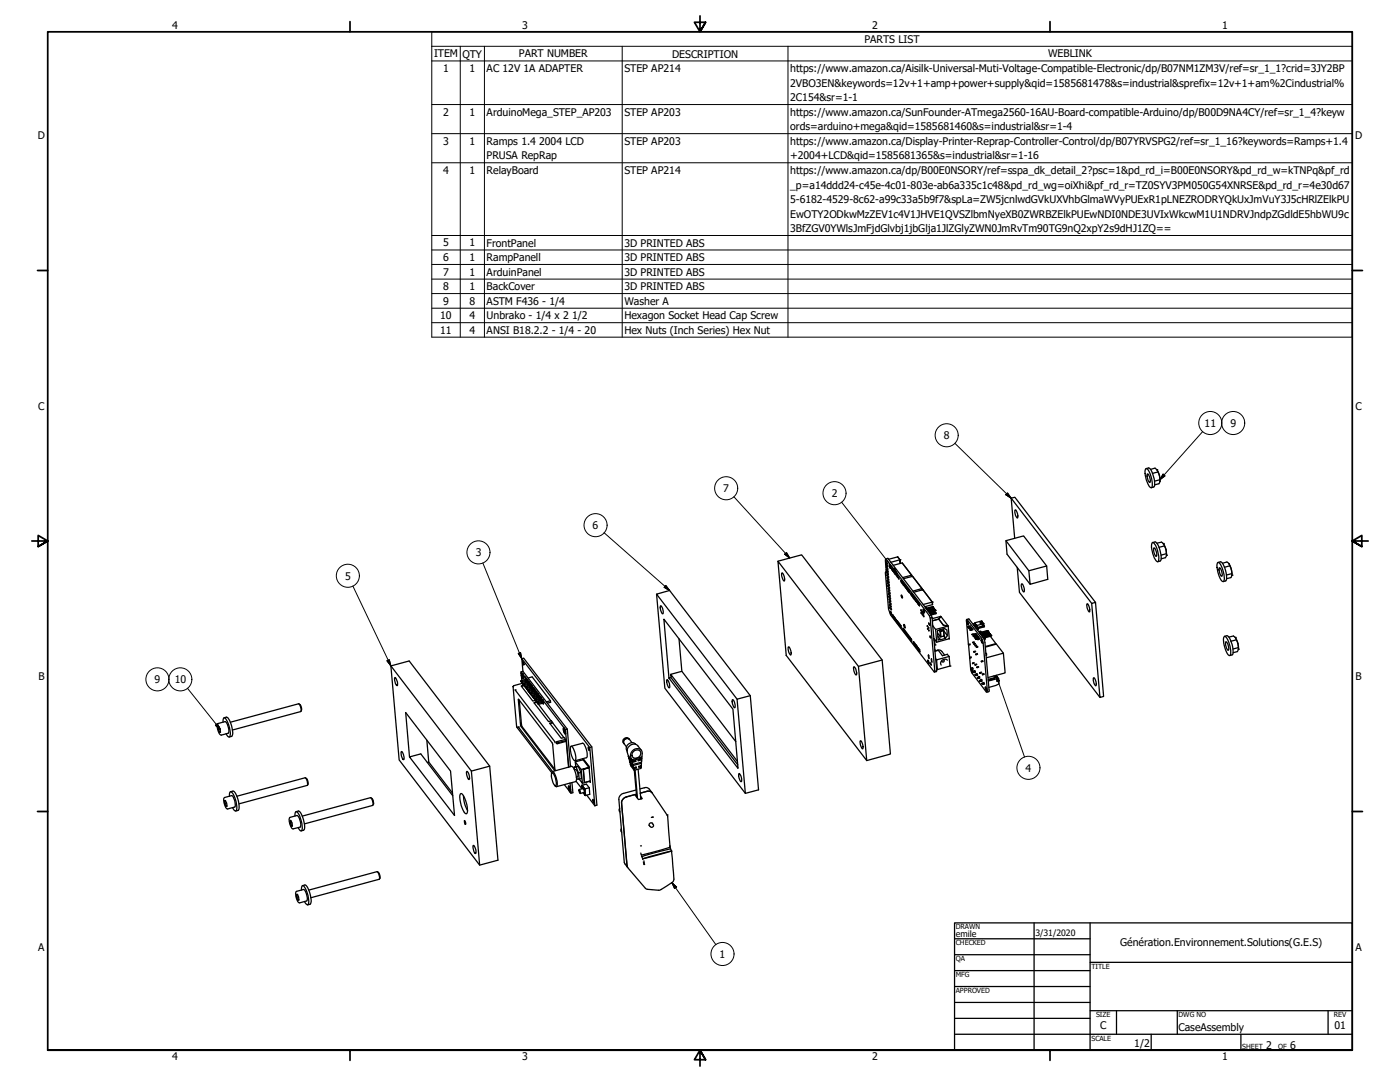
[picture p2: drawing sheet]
<svg xmlns="http://www.w3.org/2000/svg" width="559mm" height="432mm" viewBox="0 0 559 432" stroke-linecap="round" stroke-linejoin="round" font-family="sans-serif">
<!-- layer: Visible (ANSI) -->
<g fill="none" stroke="#000" stroke-width=".51">
<path d="M403.6 198.8l32.1 42M457.4 187a4.7 4.7 0 0 1 2.3 4.1l.2 2.9-.3 .6a4.7 4.7 0 0 1-2.3-4l-.3-2.3zM457.5 187l.9-.2a5.6 5.6 0 0 1 2.3 4.3l.1 2.8-.1 .3-1.2 .4M458 189.1a3.2 3.2 0 0 1 .9 3.4 4.1 4.1 0 0 1-.9-3.4zM459.2 187.3l1.8-.5a6.6 6.6 0 0 1 2 5.4M461.7 187.5a7.1 7.1 0 0 1 1.3 4.7M462.2 188.3l-2.1 .7M463 192.2l-.4 .8-1.7 .5M463 191.5l-2.2 .5M401.5 215.8l9.2 12 7.1-1.9 .4 5.3-7 2-.5-5.4M405 214.8l-1.4-16 1.5-.4 32.2 42M405.2 203.5a3 3 0 0 1 .9 3.3 3.3 3.3 0 0 1-.9-3.3z"/>
<path d="M459.9 216.5a4.3 4.3 0 0 1 2.3 4.1l.3 1.6-.3 2a4.7 4.7 0 0 1-2.3-4.1l-.3-1.7zM460.1 216.5l.9-.2a8.2 8.2 0 0 1 2.2 7.5l-1.1 .4M460.5 218.8l.1-.2a3.2 3.2 0 0 1 .9 3.5 4 4 0 0 1-1-3.3zM461.8 216.8l1.8-.5a5.5 5.5 0 0 1 1.5 6.3l-1.6 .4M464.3 216.9a7.1 7.1 0 0 1 1.3 4.7M464.8 217.9l-2.2 .5M262.1 237.1l3.3 37.5 32.1 42M310.5 224l9.5-2.6 32.1 42 3.3 37.5-9.5 2.6M310.5 224l32.1 41.9 3.3 37.6-32.1-41.9zM312.1 228.7a3.2 3.2 0 0 1 1 3.2 3.5 3.5 0 0 1-1-3.2zM353.6 224l.2 .5-.4-.2zM353.6 223.1l17.3 22.5 .4 1 1.8 21.3-.2 .3-17.4-22.8-.9-2.3-1.2-14.6a3.9 3.9 0 0 0 .1-3.1l-.1-2z"/>
<path d="M353.6 223.1l.8-.3 17.3 22.6 .3 1 .3 3.3M353.7 225l.2 .6-.4-.2zM353.8 226.1l.1 .5-.3-.2zM353.8 227.2l.3 .5-.4-.2zM353.9 228.3l.2 .5-.3-.2zM354 224.6l.2 .5-.3-.2zM354 225.9h.1M354 225.9l.2-.3 .1 .5-.3-.1M354 229.4l.2 .5-.3-.2zM354.1 231.8h.1M354.1 228.1h.1M354.1 228.1l.3-.3 .1 .5-.3-.2"/>
<path d="M354.1 230.4l.2 .5-.3-.1zM354.2 226.7l.1 .6zM354.2 231.5l.2 .5-.3-.2zM354.3 232.5l.2 .6zM354.4 228.9l.2 .5-.3-.2zM354.4 233.6l.2 .6-.3-.3zM354.5 229.9l.2 .5-.4-.1zM354.5 234.7l.2 .5-.3-.2zM354.6 231l.2 .5-.3-.2zM354.6 235.8l.2 .5-.3-.2zM354.7 232.1l.2 .5-.4-.2zM354.7 236.9l.2 .5-.3-.2z"/>
<path d="M354.8 233.2l.2 .5-.4-.2zM354.8 237.9l.2 .5-.4-.1zM354.9 234.3l.2 .5-.4-.2zM354.9 236.7h.1M354.9 239l.2 .5-.3-.2zM355 235.3l.1 .5-.3-.2zM355.1 236.3l.1 .6-.3-.2zM355.2 237.4l.1 .6zM355.3 238.5l.1 .6-.3-.3zM355.3 239.6l.2 .5-.3-.2zM355.4 226.3l-.5-1 .1 .8 .4 .6M355.5 226.3l.1 .6-.1-.8-.1 .2"/>
<path d="M356 226.8v.7l-.1-.8v.2M356.4 227.4l.1 .7-.1-.8-.1 .2M356.5 225.6l3.6-.9 3.8 4.9M356.9 228l.1 .7-.2-.8-.1 .2M357.4 228.6v.7l-.1-.8v.2M357.8 229.2l.1 .7-.1-.8-.1 .2M358.3 229.8v.7l-.1-.8-.1 .2M358.3 222.2l.9 1.2-3.7 1M358.3 222.2l-3.7 1M358.3 222.2l.9 1.2M358.8 230.4v.7l-.2-.8v.2M359.3 224.9l-.1-1.5 .1 1.5"/>
<path d="M359.8 237.4l.4 .7-.1 .6zM359.8 231.6l-.3 .2 .4 .7-.2-1-.2 .3M360.1 224.7l3.8 4.9 .1 .5M360.2 232.3l-.2 .1 .3 .6-.2-.9-.1 .3M360.7 232.9l-.2 .5 .2 .3-.1-1-.1 .3M361.2 233.5l-.3 .1 .4 .7-.3-1-.1 .3M361.6 234.1l-.2 .1 .3 .6-.2-.9-.1 .3M362.1 234.7l-.3 .1 .3 .7-.2-1-.1 .3M362.5 235.3l-.2 .5 .3 .2-.2-.9-.1 .3M363 235.8l-.2 .6 .3 .3-.3-1.1v.4M363.7 236.9l-.2 .1 .3 .6-.2-1-.1 .4M363.9 230.1v-.5l-3.7 .9"/>
<path d="M364.2 237.4l-.3 .2 .4 .7-.3-1.1-.1 .4M364.2 230l3.8 4.9-3.6 1M364.2 230l3.8 4.9v.6v-.6M364.2 230l-3.6 .9M364.7 238.1l-.3 .5 .3 .2-.2-1-.1 .4M365.1 238.6l-.2 .5 .3 .3-.3-1v.4M365.6 239.3l-.3 .1 .3 .6-.2-1-.1 .4M366.1 239.8l-.3 .2 .3 .6-.2-1-.1 .4M368 234.9h.1M368.4 235.3l3.7 5-3.6 .9M368.4 235.3l3.7 5 .1 1M368.4 235.3l-3.7 1"/>
<path d="M406 226.4l.9 10 32.1 41.9M407.7 233a2.85 2.85 0 0 1 1.1 3.1l-.1 .1a3.3 3.3 0 0 1-1-3.2zM417.8 225.9l-9.2-12-7.1 1.9 .5 5.4 9.2 12M465.5 221l-2.1 .6M486.1 224.5a4.7 4.7 0 0 1 2.3 4l.3 2.4-.4 1.2a4.7 4.7 0 0 1-2.3-4.1l-.3-2.3zM486.2 224.5l.9-.3a6.1 6.1 0 0 1 2.4 5.2l-.1 2.3-1.1 .4M486.6 226.7l.1-.1a3.4 3.4 0 0 1 .9 3.4 4.3 4.3 0 0 1-1-3.3zM487.9 224.8l1.8-.5a5.7 5.7 0 0 1 1.6 6.2l-1.7 .4M488.8 226.4h.1M490.5 224.9a7.7 7.7 0 0 1 1.2 4.7M490.9 225.8l-2.1 .6M491.7 228.9l-2.2 .6"/>
<path d="M263.6 241.9l.1-.2a3.1 3.1 0 0 1 .8 3.3 3.9 3.9 0 0 1-.9-3.1zM271 255l1.2 12.9M314.6 258.2a2.89 2.89 0 0 1 1.1 3.1 2.44 2.44 0 0 1-1.1-2.9zM355 240.1l.2 .5-.4-.2zM355 242.5h.1M355 242.5l.2-.3 .1 .5-.3-.1M355.1 241.2l.1 .5-.2-.2zM355.3 244a.97 .97 0 0 1 .4 1.4zM355.5 240.7l.2 .5-.4-.2zM355.5 241.7l.2 .6-.3-.2zM355.6 242.8l.3 .5-.4-.2zM356.5 245.6l-.3 .5 .4 .3-.3-1.1-.1 .4"/>
<path d="M356.6 246.3l.1-.4 .3 1.1M356.9 246.2l-.3 .1 .4 .7M357.4 246.8l-.3 .2 .3 .6-.2-1.1-.1 .5M357.8 247.4l-.2 .5 .3 .3-.3-1.1v.4M358 248.2l.1-.5 .3 1.1M358.3 248l-.3 .5 .4 .3M358.8 248.5l-.3 .2 .3 .7-.2-1.1-.1 .4M359.2 249.2l-.3 .1 .4 .7-.3-1.1-.1 .4M359.7 249.7l-.3 .6 .3 .3-.2-1.1-.1 .4M360.6 250.9l-.2 .6 .3 .3-.3-1.1v.4M360.8 249.2l.4 .5v1zM361.1 251.5l-.3 .2 .4 .7-.3-1.1-.1 .4"/>
<path d="M361.6 252.1l-.3 .2 .3 .7-.2-1.2-.1 .5M362 252.7l-.3 .2 .4 .7-.3-1.1-.1 .4M362.5 253.3l-.3 .6 .3 .3-.2-1.2-.1 .5M362.9 253.9l-.3 .6 .4 .3-.3-1.1-.1 .4M363.4 254.5l-.3 .2 .4 .7-.3-1.1-.1 .4M363.9 255.1l-.4 .2 .4 .7-.2-1.1-.2 .4M364.8 256.3l-.3 .2 .4 .7-.3-1.2-.1 .5M365.3 256.9l-.3 .6 .4 .2-.3-1.1-.1 .4M365.8 257.5l-.4 .6 .4 .3-.2-1.2-.2 .5M366.2 258.1l-.3 .2 .4 .7-.3-1.2-.1 .5M366.5 240.5l-.2 .5 .3 .2-.3-1v.4M366.6 258.7l-.3 .1 .4 .8-.2-1.2-.2 .4"/>
<path d="M367 241l-.3 .6 .3 .2-.2-1-.1 .4M367.1 259.3l-.3 .5 .4 .4-.3-1.2-.1 .5M367.6 243.3l.1 .5-.2-.2zM367.7 244.4l.2 .5-.4-.2zM368 243.9l.2 .5-.3-.2zM368.2 245l.2 .5-.4-.2zM368.5 244.5l.2 .5-.3-.1zM368.6 243l.4 1.5-.5-.8zM368.6 245.6l.1 .5zM369.4 242.4h.1M369.4 242.4l.2 .3M369.5 242.5v.1"/>
<path d="M369.9 243l.2 .4M370.1 249.7l.2 .4-.3-.2zM370.3 250.8l.1 .3-.3-.1zM370.6 250.3l.1 .4zM370.7 251.4l.1 .4zM371.1 249.2l-.2 .1 .3 .3-.5-1 .2 .7M371.5 254.3l-.2 .1 .2 .2-.3-.8 .1 .6M372 246.4l-.7 .2M372.1 240.3l.1 1M372.2 241.3l-3.1 .8M372.3 242.1l.1 .3M372.3 249.7l1.1 13.2"/>
<path d="M372.4 242.2v.2l-2.3 .8M372.4 242.2l-2.8 .6M372.4 242.2l-2.6 .8M372.4 242.2h.1M372.6 243.3v.3l-.1-.3-2 .5M372.8 242.7l.1 .4M372.8 255.1l.3 .4-.1 1.9M372.9 242.9v.2l-2.4 .7M372.9 242.9l-.1-.2-2.7 .8M372.9 242.9l-2.6 .7M372.9 242.9h.1M373.1 244.3l-.1-.4-2 .6"/>
<path d="M373.1 255.5h-.3M373.1 244.3l-1.9 .5M373.1 244v.3M373.1 259.1l.2 .6M373.2 259.8a2.13 2.13 0 0 1 2.7 .2l1.2 1.4M373.2 259.9l1.3-.4 1.7 2.2M373.3 243.4l.1 .1M373.4 243.5v.3M373.4 251.2l.5 5.1-1.2-1.5M373.4 244.5l.1 .2-2 .5M373.4 244.5l.2 .4M373.4 243.5v.3l-2.4 .7"/>
<path d="M373.4 243.5l-2.8 .6-.2-.4M373.4 244.5l-2 .5M373.4 243.5l-2.6 .7M373.4 243.5h.1M373.6 244.7v.2l-2.7 .7M374.1 251.7l2.9-.9 1 .6 .1 2.3-.7 1.1-2.9 .7zM374.3 253.9l1 1.3M374.5 259.5v.1M374.7 247.1l1.9 2.5 1.9 .3-5.1 1.3-1.1-1.5M374.7 247.1l1.9 2.5M374.9 251.5l.5 2.7-1.1-1.5M375.4 252l1.2-.3 .2 2.1-1.2 .3z"/>
<path d="M375.5 246l-3.5 .9M375.5 246l-.9 1.1-2.4 .6M375.5 246l-.9 1.1-2.4 .7M375.5 246l3 3.8 .4 5.1-5 1.4M375.5 246l-.8 1.1M375.6 254.1l-.2 .1M376.3 251l.3 .5 .2 2.3M376.6 249.5l1.9 .3M376.6 251.7v-.2l-1.4 .3 .2 .2M376.7 251.7l1.4 2M376.7 253.9l.7 .9M376.7 253.8l.7 .8-.7-.7"/>
<path d="M376.9 250.8l.2 .1M378.9 254.9v.1M385.9 247.2l.9-.2 5.9 7.8 .3 .8 1.8 20.1-.9 .5M386.1 247.8l.4 1.6-.5-.8zM386.3 250.1l.1 .2zM386.3 250.2l.4-.1v.3l-.3-.1M386.5 249.9l-.2 .2M386.6 257.2l.1 .2zM386.6 257.3l.4 5 .7-.2M386.8 250.8h.1M386.8 250.9l.3-.2v.3zM387 250.6l-.2 .2"/>
<path d="M387.2 257l-.7 .2-.8-9.6 .2-.4 5.9 7.5 .6 1.5 1.6 20-6-7.5-.6-1.9M387.2 251.3l.1 .2zM387.3 251.4l.2-.1v.3l-.2-.1M387.3 257.3l-.6 .1M387.3 249.7l-.8 .2M387.4 249.9h-.9M387.4 250.2l-.7 .2M387.4 251.1l-.2 .2M387.7 250.3l-.7 .3 .9-.1M387.9 250.8l-.8 .2M388.2 251l-.8 .1M388.3 249l.8-.2 .3 .6"/>
<path d="M388.4 251.1h-1M388.4 251.3l-.9 .3M388.4 253.7l.1 .1M388.5 253l-.5 .2h.6M388.6 253l-.6 .1M388.7 256.9l.1 .3 .5-.2h-.5M388.7 253.4h.1M388.7 256.2l-.3 .2M388.7 260l.1 .3zM388.7 249.6l.8-.2 .4 .5-.8 .2M388.7 253.3l.3-.1v.2h-.3M388.9 256.3h-.7"/>
<path d="M388.9 256.4l-.5 .1M388.9 253.6l-.5 .1h.6M388.9 254.4h.6M388.9 254.3l.1 .3M389.1 248.5l.8 1.1M389.1 253.8l-.5 .1M389.1 253.8l.1 .2zM389.2 250.2l.8-.2 .5 1.3M389.2 257.6h.6M389.3 256.8l-.6 .1 .1 .3M389.4 255v.1M389.4 259.8l-.7 .2"/>
<path d="M389.4 254.2l-.5 .2M389.4 249.3l.1 .1M389.4 249.2l-.8 .3M389.4 249.2v.2M389.4 249.4h.1M389.5 254.3l-.5 .1M389.6 250.6l.7-.2-.7 .4M389.6 254.4l.4 .2zM389.6 252.8l-.9 .4M389.7 258.2l.6 .1M389.7 257.4l-.4 .3M389.8 253h-.9"/>
<path d="M389.8 253.2l-.8 .2M389.8 257.7l-.5 .1M389.9 254.8l-.5 .2h.6M390 255l-.5 .1M390.1 255.1h.1M390.1 255.1l.3 .2-.3-.1M390.1 253.4l-.8 .2 .1 .5-.2-.1M390.2 253.6h-.9M390.2 258l-.4 .4M390.3 250.6v.7h-.2M390.3 253.9l-.9 .2M390.3 258.1l-.5 .2"/>
<path d="M390.3 251.3l-.2 .1M390.6 254l-1 .4M390.7 252.1l.7-.3 .4 .7M390.7 254.2l-.9 .1M390.7 254.4l-.7 .2M391 254.6l-.9 .4M391.2 254.8h-.9M391.2 255l-.8 .3M391.4 248.2h.4M391.5 248.3l-.3 .2 .6 .2 .3 1.2 .3-.1M391.5 248.3l-.3-.3-2.1 .5v.3M391.5 253.1l.7-.2v.2"/>
<path d="M391.5 248.3h.3M391.5 247.9l.3 .3 .3-.1-.2-.3-.3 .3M391.7 255.2l.5 1-.2 .5zM391.7 248.5l.5 .2M391.7 252.5h-.7M392 253.9l.8-.2 .4 .4 .1 .9M392.1 248.6l.3 1.2v-.9l-2.5 .9M392.1 248.4l-.8 .3h.4M392.1 248.1v.3M392.1 248.4l.2 .2M392.4 254.3l.8-.2-.7 .3M392.6 249.7l-2.3 .9"/>
<path d="M392.6 249.7l.3 .2-.2 .3M392.6 249.7l-2.3 .7M392.7 248.9l-.6-.3 .6 .3v.9M392.7 253.7h-.8M392.7 250.2l-2.3 .6M392.9 255.1v.2M392.9 249.9l-.2 .3M393.1 254.3l.1 .7-.4 .1 .4-.1M393.3 258.3l4.4-1.3 2.8 3.7M394.1 251.7l-2.3 .7M394.1 251.7l-2.4 .6M394.1 251.7h.2"/>
<path d="M394.2 251.8v.2zM394.2 252l-2.2 .7M394.5 252.2l.2 .2-2.4 .6-.4-.5-.8 .2M394.5 252.2l.3 .1-.1 .4 .1-.4M394.5 252.2l-2.3 .7M394.7 252.7l-2.2 .5M394.8 253.3l.2 .3M395 252.9l-2.3 .8-.3-.7-.9 .2M395 252.9l-2.3 .5M395 252.9h.3M395.1 253v.2zM395.1 253.2l-2.2 .6"/>
<path d="M395.3 253.9l2.2 3M395.4 253.4l-2.2 .9M395.4 253.4l.4 .2-.2 .3-.1-.3h.3M395.4 253.4l-2.3 .7M395.6 253.9l-2.4 .6M397.6 257.1l-.1-.2-4.2 1.1M433.9 241a3.2 3.2 0 0 1 .9 3.2 3.5 3.5 0 0 1-.9-3.2zM435.7 240.8l1.6-.4 3.2 37.5-1.5 .4zM488.7 254a4.7 4.7 0 0 1 2.3 4l.2 2.9-.5 .7a9.4 9.4 0 0 1-2.2-7.3zM488.8 253.9l.9-.2a8 8 0 0 1 2.5 6.6l-.2 .9-1.1 .4M489.2 256.2l.1-.1a3.2 3.2 0 0 1 .9 3.4 4.7 4.7 0 0 1-1-3.3zM490.5 254.3l1.8-.5a5.7 5.7 0 0 1 1.6 6.2l-1.7 .5"/>
<path d="M491.3 255.9h.1M493 254.4a7.1 7.1 0 0 1 1.3 4.7M493.5 255.3l-2.1 .6M494.3 258.4l-2.2 .6M156 265.7l7.3-1.9 32.2 42 3.3 37.5-7.3 1.9-32.2-41.9zM156 265.7l32.2 42 7.3-1.9M157.5 270.4a2.86 2.86 0 0 1 1.2 3l-.1 .2a3.1 3.1 0 0 1-1.1-3.2zM204.8 274l1.4 15.8M204.9 273.9l-.1 .1M204.9 273.9v.3l-.1-.2M205.6 275.3l16 21.1M206.9 279.1l13.5 17.4 1 11-13.5-17.7z"/>
<path d="M207.3 279.4l1 10.5 13.2 17.1M207.9 271.7l.1 .4zM208 268.9l.1 .5M208.1 269.4l.8 1.6M208.1 269.4l.2 2.3M208.2 268.5l-.2 .4M208.3 262.9l.7-.2 27.2 35.4 2.1 23.2-.9 .3M208.3 268.5l-.3 .4M208.3 268.5l-.3-.4v.8M208.3 268.5l.2 .4M208.3 272v.7M208.3 272.4l.2 .3z"/>
<path d="M208.3 269l.5 .9-.1 .5-.4-.7zM208.5 268.9l.4 2.1-.8-1.6M208.5 268.9l1 1.3M208.6 264l.5 .7-.1 .7zM208.7 267.9l-.4-5 27.1 35.4 2 23.3M208.7 267.9l17.7 23.1M208.7 267.9l-.7 .2M208.8 272.9l-.2-.2-3.7 1.2M208.9 272.9l.1 .4zM209 273.3l.2 .1M209.2 273.4l.1 .3M209.2 273.4l-1.2 .3 4.7 6.1 1.1-.3"/>
<path d="M209.2 273.6l-1 .3M209.3 273.6l.1 .3zM209.5 270.2l.4 .5 .1 1M209.5 270.2l.1 1M209.7 271.1l-1.8 .6M209.7 274.1l.1 .4zM209.7 271.7l.2 .2 .1-.2M209.8 271.7l-1.8 .4M210 270.8v.9M210 271.7v.2M210 270.8l.4 .5v1.2M210 270.8l.1 1"/>
<path d="M210 271.9l-1.7 .5M210.1 271.8l-.1 .1M210.1 271.8h.1M210.2 274.7l.1 .4zM210.2 272.3l.2 .2M210.3 272.3l-1.8 .4M210.4 272.5l-1.5 .4M210.5 271.4l-.1 1.1M210.5 271.4l.4 1.5M210.5 271.4l.1 1M210.6 272.4l-.2 .1M210.6 272.4h.1"/>
<path d="M210.7 275.3l.1 .4zM210.7 272.9l.2 .2v-.2M210.8 270.6l1.6-.5 7.3 9.6 .1 .6-1.4 .3M210.8 272.9l-1.9 .4M210.8 271.9h.1M210.9 273.1l-1.6 .5M210.9 272v.9M210.9 272.9v.2M210.9 272l.5 1.4M210.9 272l.1 1M211 273h.1M211.1 273l-.2 .1"/>
<path d="M211.1 275.9l.2 .4zM211.2 273.5l-1.8 .4 .3 .5M211.3 272.5h.1M211.4 272.6v.8M211.4 273.4v.3M211.4 272.6l.4 .4v1.1M211.4 273.4l-.1 .3-.2-.2M211.4 272.6l.1 1M211.4 273.7l-1.7 .4M211.5 273.6l-.1 .1M211.6 276.5v.4zM211.6 274.1l.2 .2v-.2"/>
<path d="M211.6 274.1l-1.7 .4 .3 .5M211.8 273.2v.9M211.8 274.1v.2M211.8 273.2l.4 .5 .1 1.2M211.8 273.2l.2 1-1.8 .5M212 277.1l.2 .4zM212.2 274.9l-.2-.2-1.7 .4 .4 .5M212.3 273.8v1.1M212.3 273.8l.4 .5 .1 1M212.3 273.8l.1 1M212.3 274.9l-1.6 .4M212.4 274.8l-.1 .1"/>
<path d="M212.4 274.8h.1M212.5 277.7l.1 .4zM212.5 275.3l.2 .2M212.6 275.3l-1.8 .4 .3 .5M212.7 274.3h.1M212.7 275.5l-1.6 .4M212.8 274.4v.9M212.8 275.3l-.1 .2M212.8 274.4l.4 1.4M212.8 274.4l.1 1M212.9 275.3l-.2 .2M213 278.3l.1 .4z"/>
<path d="M213 275.9l-1.8 .4 .4 .5M213.1 278.7l.3 .4M213.1 274.9h.1M213.2 275v.8M213.2 275.8v.3M213.2 275l.4 .5 .1 1.1-2 .3 .3 .5M213.2 275.8v.3l-.2-.2M213.2 275l.1 1M213.3 276h.1M213.4 276l-1.8 .5M213.4 278.9l.2 .4zM213.7 275.6v1.1"/>
<path d="M213.7 275.6l.4 .5v1M213.7 275.6l.1 1M213.7 276.7l-1.7 .4M213.8 276.5l-.1 .2M213.8 279.5h.1M213.9 279.5l.1 .4zM213.9 277.1l.2 .2M213.9 277.1l-1.7 .4 .3 .4M214.1 276.2l.4 .5 .1 1.2-.2-.2M214.1 279.8l.1 .3M214.1 276.2l.1 1M214.1 276.2h.1"/>
<path d="M214.1 277.3l-1.6 .4M214.2 276.2v.9M214.2 277.1l-.1 .2M214.2 277.2l-.1 .1M214.2 277.2h.1M214.4 277.7l-1.8 .4 .4 .5M214.6 277.9l-1.6 .4M214.6 276.8v1.1M214.6 276.8l.5 1.5M214.6 276.8l.1 .9M214.7 277.7v.1M214.8 277.7l-.2 .2"/>
<path d="M215 277.2l-.1 .1M215.1 277.4v.9M215.1 278.3l-.1 .2M215.1 277.4l.4 .5v.9M215.1 278.3l-.1 .2-.3-.2-1.7 .4M215.1 277.4v1M215.1 277.4h.1M215.1 278.5l-1.7 .4M215.2 278.4l-.1 .1M215.3 278.9l-1.6 .6M215.5 278v.8M215.5 278.8v.3"/>
<path d="M215.5 278l.4 .4 .1 1.3M215.5 278.8v.3l-.2-.2M215.5 278v1.1M215.5 279.1l-1.6 .4M215.9 279.7l-.3-.2-1.6 .4M216 278.6v1.1M216 278.6l.3 .5 .1 .9M216 278.6l.1 1M216 279.7l-1.7 .4M216.1 279.5l-.1 .2M216.5 279.2v.8M216.5 279.2l.4 1.5"/>
<path d="M216.5 279.2v1M216.8 279.7h.1M219.7 279.7l-1.6 .4M266.3 271.2a3 3 0 0 1 .8 3.3 3.8 3.8 0 0 1-.8-3.3zM267.7 269.1l4.5-1.2 21.5 28.1M267.8 270.4l-.8 .2-2-23.5 27.5 35.9 2.1 23.6-27.6-36M292.3 279.3l.1-.1a3.1 3.1 0 0 1 .8 3.2 3.9 3.9 0 0 1-.9-3.1zM299.5 277.6l-5.3 1.4 3.3 37.6 5.3-1.4-3.3-37.6-32.2-42-5.2 1.5 32.1 41.9M340.8 266.1a3.2 3.2 0 0 1 1 3.3 3.5 3.5 0 0 1-1-3.3zM352.1 263.4l-9.5 2.5M370.3 263.4l.4 .6v.9l-.3-.4zM370.7 261.6l-.2 .1 .3 1.1-.2-1.4-.1 .3"/>
<path d="M371.7 265.1l-.2 .1 .2 .2-.5-.9 .3 .7M371.9 263l.1 1.2-.2-1.3-.1 .2M373.4 262.9l.4 3.9M373.4 262.9l.4 .4M373.8 266.8l-.1 1.2-.8 .2M373.9 267.7l-.8 .2M375.8 263.8l.2 .3M376.6 263.2l.2 .7-.3 .3-.5-.2M378.1 263.5a1.62 1.62 0 0 0-2 0 1.62 1.62 0 0 0-.4 1.9M378.1 261.1l-2 .6M378.1 261.1v.1M378.1 261.2l.7 .8"/>
<path d="M378.8 262l-5 1.3 .3 3.9-.3-.4M378.8 262l.4 3.8-5.1 1.4M387 262.3l.1 .3zM387 262.4l.4 4.4M387.5 267.2h.5l.1 1.1-.4-1.1M387.7 262.4l-.6 .2M387.8 266.6l-.4 .2 .1 .4-.1-.4M388.2 264.6v.3zM388.2 266.4l-.7 .6M388.4 266.7l-.4 .1v.4l.4-.1M388.4 268.4h.5M388.7 267.7l-.4 .3 .1 .4-.1-.4"/>
<path d="M388.8 264.4l-.6 .2M388.9 264.7l-.7 .2M389.1 267.7l-.7 .5M389.2 265.2l.1 .2zM389.3 267.8l-.4 .2v.4l.5-.1M389.3 269.6h.5M389.4 260.1l-.6 .2M389.5 261l.1 .3zM389.6 268.9l-.4 .3 .1 .4-.1-.4M389.8 265l-.6 .2M389.9 265.2l-.6 .2M390 266.1v.3z"/>
<path d="M390 268.8l-.7 .5M390.1 260.8l-.6 .2M390.2 269l-.4 .2v.4l.5-.1M390.2 270.7l.5 .1M390.2 261.1l-.6 .2M390.5 270.1l-.4 .3 .1 .3-.1-.3M390.6 266l-.6 .1M390.7 266.3l-.7 .1M391 270l-.8 .5M391.1 270.2l-.4 .1v.5l.5-.2M391.1 268.4l.1 .3zM391.2 271.9l.5 .1"/>
<path d="M391.4 271.3l-.4 .3 .2 .3-.2-.3M391.7 263.8v.3zM391.8 268.2l-.7 .2M391.9 271.1l-.8 .6M391.9 268.5l-.7 .2M392 271.4l-.4 .1 .1 .5 .3-.2M392 273l.6 .1M392.1 269l.1 .3zM392.3 263.7l-.6 .1M392.4 272.5l-.5 .2 .1 .3-.1-.3M392.4 264l-.7 .1M392.7 272.4l-.7 .5"/>
<path d="M392.7 268.8l-.6 .2M392.9 269.1l-.7 .2M392.9 272.6l-.4 .1 .1 .4 .4-.1M393.3 274.1l.5 .9v.6l-.5-.8zM393.5 260.6l.1 .4M393.7 262.5l6.8-1.8 .7 7.8-6.8 1.9M393.8 260.9v.6l-.2 .1M394.5 271.1l2.6-.7 1.5 .4 .2 2.1-4.1 1.4M396.7 269.7l.4 .7M397 270.7v.3M397.1 271.1v-.5l-2.6 .7M397.1 271.1l-2.6 .5"/>
<path d="M397.1 271.1l-2.6 .7M397.6 269.5l1 1.3M397.8 270.2l.3-.1-.8-.2 .8 .3M436.5 270.5a2.67 2.67 0 0 1 .8 3.2 3.9 3.9 0 0 1-.8-3.2zM86.9 288.9l3-.9a4.9 4.9 0 0 1 1.2 4.6l-2.8 .8a4.4 4.4 0 0 1-1.4-4.5zM87.1 289.9h.3l.6 2.3h-.4l-.5-1.1zM87.8 290.9l-.7 .2M88 292.2h-.4M89 288.2l.1-1.2 .5-.6a8.9 8.9 0 0 1 2 7.6l-.7-.2-.7-1M89.4 286.4l1-.2a6.1 6.1 0 0 1 2.4 5.3l.1 1.4-.3 .8-1.1 .4M91.9 288.2l27.3-7.3a3.2 3.2 0 0 1 .8 3.1l-27.2 7.3M119.3 280.9a2.29 2.29 0 0 1 .8 2.9"/>
<path d="M160.1 300a2.86 2.86 0 0 1 1.2 3l-.1 .1a3.3 3.3 0 0 1-1.1-3.1zM170.4 295.4l.7 8.7M206.2 289.8l.2 .5M206.2 289.8h.1M206.4 290.3h.1M206.4 290.3l13.8 18.1M206.9 290.1l13.6 17.8M214.2 280.1l.2 .3M214.2 280.1l-1.1 .3 5.8 7.6 1.2-.3 4.9 6.6M214.3 280.1l.1 .4zM214.3 280.3l-1.1 .2M214.8 280.7l.1 .4z"/>
<path d="M214.9 281.1l5.1 6.6M216.3 280.3l-.2-.3-1.7 .5 .4 .5M216.4 280.3l-1.6 .4M216.5 280l-.1 .3M216.5 280.2l-.1 .1M216.5 280.2h.1M216.7 280.7l.2 .2v-.2M216.7 280.7l-1.8 .4M216.9 280.9h.1M216.9 280.7v-1l8.2 10.7M216.9 280.7v.2M220.5 288.3l-1.1 .3 4.6 6 1.2-.3 .5 .8 1.2 11.1"/>
<path d="M220.6 288.5l-1.1 .3M225 290.4a2.53 2.53 0 0 0 .7 2.5M225 291.1l.6 .7-.1 .6zM225.1 290.4a1.91 1.91 0 0 0 .6 2.5l.1-.4M225.1 290.4l.3 .4M225.4 290.8l.3 1.2M225.7 292l.1 .5M225.7 295.1l-3.5 .9-.1 .5 3.7-.9M225.8 292.5l1.2 13.6M226 295.8l-3.5 1-.4-.3M226.4 291l1.3 14.9M226.4 291l-.7 .2"/>
<path d="M227.8 297.9l.2-.1a5.8 5.8 0 0 1 1.9 4.7l-.3 1.1a3.8 3.8 0 0 1-1.8-3.6zM228 297.8l4.5-1.2a6.4 6.4 0 0 1 1.9 5.3l-.3 .5-4.5 1.2M234.8 298.1l.3 .4 .1 1zM236.2 298.1l-.8 .2M249 296.7l1.1 1.4M251.2 295a1.38 1.38 0 0 0-2-.3 1.38 1.38 0 0 0-.2 2M251.2 295a1.42 1.42 0 0 0-1.7 0 1.42 1.42 0 0 0-.5 1.7M251.2 295l1 1.4M251.3 295.1a1.37 1.37 0 0 0-1.8-.1 1.37 1.37 0 0 0-.4 1.8M252.9 299.9a1.62 1.62 0 0 1 2.6-.1 1.62 1.62 0 0 1-.8 2.5 1.52 1.52 0 0 1-2.2-.2 1.52 1.52 0 0 1 .4-2.2zM253.6 296.9a2.16 2.16 0 0 0-2.7 0 2.16 2.16 0 0 0-.6 2.7M253.6 296.9l.1 .1"/>
<path d="M256 299.4l-1.4-1.8a2.72 2.72 0 0 0-3.6 .2 2.72 2.72 0 0 0-.3 3.6l.5 .9-.4-.5 .1 .3 1.3 1.7-.5-1.2 .3 .6a2.76 2.76 0 0 1 .4-3.6 2.76 2.76 0 0 1 3.7-.1l.2 1.1-.1 1.5-4.2 1.1M343.4 295.7a3.2 3.2 0 0 1 1 3.1 3.3 3.3 0 0 1-1-3.1zM89.5 318.4l3-.9a4.5 4.5 0 0 1 1.2 4.6l-2.8 .7a4.4 4.4 0 0 1-1.4-4.4zM89.6 319.5h.4l.5 1.1 .1 1.2h-.4l-.5-1.2zM91.6 317.8v-1.3l.3-.5a7 7 0 0 1 2.7 6.3l-.2 1-.4 .4-.5-.4-.7-1M92 316l1-.3a6.1 6.1 0 0 1 2.4 5.2l-.2 2.3-1.1 .5M94.6 317.8l27.2-7.4a3 3 0 0 1 .8 3l-27.2 7.4M121.9 310.5a2.29 2.29 0 0 1 .8 2.9M148 318.4a2.13 2.13 0 0 1 .8 2.9M163.4 302.1l-1.5-17.7 17.9 23.3 1.6 17.7-18-23.3 4.6-1.2 12.7 16.7M170.6 304.3l.5-.2 9.5 12.4M183.8 316.8l.2-.1a8.5 8.5 0 0 1 2.6 6.2v1.2l-.4 .6a2.74 2.74 0 0 1-1.8-2.4 8.6 8.6 0 0 1-.6-5.5z"/>
<path d="M185 317.6a12.2 12.2 0 0 0 1.6 5.9M186.2 307.9a2.56 2.56 0 0 1 .9 3.2 4.4 4.4 0 0 1-.9-3.2zM188.2 307.7l3.3 37.5M220.1 308.8l.4-.9a6.2 6.2 0 0 1 1.6 6l-.7-.5M220.2 308.5a3 3 0 0 1 1.7 3.2l.2 1.1-.4 .8a6 6 0 0 1-1.5-5.1zM220.5 307.9l7.7-2.1a6.4 6.4 0 0 1 1.6 6.1l-7.7 2M225.2 313.1l2.1 2.7M227 313.6l.3 2.2M227.2 314.2l.4 1.4-.5-.7zM227.3 315.8l.3 .4M227.5 312.5l.3 2.7M227.6 316.1l.1 .1"/>
<path d="M227.8 315.2l-.8-1.5-.1 .8 .4 1.3M227.8 315.2v.6M227.8 315.8l-.2 .4M227.8 315.8l.1 .7-.3-.3M228.3 312.3l.4 4.1-.8 .1M229.2 306.1l1.6-.2 1 2.3M229.2 307.1v-1h.7l1 2.4 .3 2.5h-.8l-.3-.7M229.3 307.2l.5-.1a2.94 2.94 0 0 1 .8 2.9l-.5 .1M229.6 304l3.1-.8 2.4 3.1-3.1 .8M229.8 305.9l-.2-1.9 2.4 3.1 .5 5.5-1.3-1.6 .9-.3-.3-2.5M229.9 311.8l2.4 3v-1.4l1.1 1.5 .2 2.5-.9-1M230.8 305.9l-.9 .2"/>
<path d="M231.1 315.1l.5 .6-.1 1zM231.8 308.2l-.9 .3M232.3 313.6l.2 .7zM232.3 313.4l1.1 1.4 .2 2.6M232.3 313.4l1.1 1.5 .2 2.5M232.3 313.4l1.8-.5 1.1 1.5 .2 2.6-1.8 .5M232.3 313.6l.2 .7M232.6 314.7a1.12 1.12 0 0 1 .4 1.6M232.7 302.8h.1M232.7 302.8l2.4 3 .5 6.4-.3-.4M232.7 303.2v-.4l2.3 3 .1 .5M232.7 314.6h.1"/>
<path d="M232.7 314.6l-1.6 .5M232.8 307l2.3-.6zM232.8 307l.5 5.3M233.1 314.7l.3 .7zM233.1 316.2l.1 .1M233.2 314.7l.2 .7M233.2 316.2h.1M233.2 316.2l-1.6 .5M233.3 316.6l.2 .7zM233.4 316.5l.2 .8M233.4 314.9h.1M233.6 317.4h.1"/>
<path d="M234.2 317.3l3.2 4.3M235 305.8h.1M235.2 314.4l-1.8 .4M235.6 311.7l-2.4 .5M235.6 312.2l-.1-.5-3 .9M236.6 319l.4 .7v.8zM251 302.5h.1M251 301.8h-.2M251.3 303.7h.2M251.6 305l1.4 1.8M251.8 304.9v.7l1.3 1.8 1 10.7M251.8 303h.1"/>
<path d="M252.2 303.8l1.5-.3 .1 .3-1.5 .5M252.3 304.3l-1.3-1.8 .7 1.8-.4-.6 .2 .9 1.4 1.8M252.4 304.9l-.2 .1M252.5 305.1l-.3-.5 .5 .9M252.7 305.5l3.3-.9v1l-1.1 .2 .1 .5 1-.3-.1 .6-2.8 .8-.1-.6 1-.3v-.4l-1.1 .3zM253.5 307.3l.9 11.3M253.5 303.5l.3 .3M253.7 306.1l.3 .4M253.9 315.3l-5 1.3a2.4 2.4 0 0 0-1.9 2.5l2.2 25.1 1.3 1.9M254 316.9l-4.5 1.3-1.2 1.3-.2 1M254.1 317.4l-.4 .1M254.7 307l1.1 11.8"/>
<path d="M255.4 314.8a3.3 3.3 0 0 1 3.4-.2l1.4 1.7-1.4-.6-3.3 .8 2.8-.7a1.7 1.7 0 0 1 2 .6l6.1 9.2 1.3 13.2M255.7 317.7l.6 1-1.5 .4-1.4-2-3.4 1-1.4 .9-.5 1.5M255.7 318.6l.2 .2M255.7 305.6l.3 .4M255.8 304.2l.2 .4M255.8 302.9l.4 .3M255.9 302.1l.3 .7-1.6 .4 .1 .5 1.5-.5-.1 1-3.6 .9-.2-.8M256.2 302.5l-4 1.1M294.3 303.8l-26.6-34.7 .1 1.3 26.6 34.8M294.9 308.8a2.44 2.44 0 0 1 1.1 2.9l-.1 .2a3.1 3.1 0 0 1-1-3.1zM90.4 320.4l-.7 .2M90.6 321.7l-.4 .1"/>
<path d="M115.6 326.3l3-.9a4.9 4.9 0 0 1 1.2 4.7l-2.8 .7a3.4 3.4 0 0 1-1.6-3.3zM115.8 327.4h.3l.6 2.3h-.4zM116.5 328.4l-.6 .1M116.7 329.6l-.4 .1M117.7 325.7l.4-1.8a4.8 4.8 0 0 1 2.2 4l.3 2.3-.2 1.3h-.5l-.9-1.2M118.2 323.9l.9-.2a8.3 8.3 0 0 1 2.5 6.6l-.4 1-1 .3M120.6 325.7l27.3-7.4a3.1 3.1 0 0 1 .8 3.1l-27.2 7.4M185.4 327.5a1 1 0 0 1 .3 1.4zM188.8 337.4a2.86 2.86 0 0 1 1.2 3l-.1 .2a3.3 3.3 0 0 1-1.1-3.2zM247.3 322.6l-.2 .6 .4 .8M248 330.7l-.2 .6 .4 .8M248.1 320.5l2.2 25.1 .2 .5"/>
<path d="M248.1 320.5l2.4 25.7M260.3 328.4l.4 .6a.72 .72 0 0 1-.2 1 .72 .72 0 0 1-1-.1l-.4-.6M260.5 328.7a.75 .75 0 0 0-1.1-.2 .75 .75 0 0 0-.1 1.1M267.4 337.4v.7l-7.6 2.2-3.8 .9-.2-.8M267.6 338.8l-11.4 3 .3 .9 11.6-3M267.6 338.8h.1M267.7 338.8l.4 .9M268 339.7l-11.5 3M268 339.7l1 11.1-.2 .8a14.2 14.2 0 0 1-5.1 3.5l-.8 .2-5-.5-7.4-8.6M268.1 339.7h-.1M118.2 355.9l3-.9a4.7 4.7 0 0 1 1.2 4.5l-2.8 .8a4 4 0 0 1-1.6-4zM118.4 356.9h.3l.6 2.3h-.4l-.5-1.1z"/>
<path d="M119.1 357.9l-.7 .2M119.3 359.1l-.4 .1M120.3 355.2l.4-1.8a4.9 4.9 0 0 1 2.2 4l.2 3.3-.4 .4-.2-.1-1-1.2M120.7 353.4l1-.2a6.1 6.1 0 0 1 2.4 5.2l.1 1.5-.2 .8-1.2 .4M123.3 355.2l27.2-7.3a3 3 0 0 1 .8 3l-27.2 7.4M150.6 347.9a2.29 2.29 0 0 1 .8 2.9"/>
</g>
<g fill="#000">
<circle cx="460.8" cy="192" r=".25"/>
<circle cx="461.7" cy="187.5" r=".25"/>
<circle cx="462.6" cy="218.4" r=".25"/>
<circle cx="464.3" cy="216.9" r=".25"/>
<circle cx="353.4" cy="224.3" r=".25"/>
<circle cx="353.5" cy="225.4" r=".25"/>
<circle cx="353.6" cy="226.4" r=".25"/>
<circle cx="353.7" cy="227.5" r=".25"/>
<circle cx="353.8" cy="228.6" r=".25"/>
<circle cx="353.9" cy="229.7" r=".25"/>
<circle cx="353.9" cy="224.9" r=".25"/>
<circle cx="354" cy="230.8" r=".25"/>
<circle cx="354.1" cy="227" r=".25"/>
<circle cx="354.2" cy="232.9" r=".25"/>
<circle cx="354.3" cy="229.2" r=".25"/>
<circle cx="354.3" cy="233.9" r=".25"/>
<circle cx="354.3" cy="230.3" r=".25"/>
<circle cx="354.4" cy="235" r=".25"/>
<circle cx="354.5" cy="236.1" r=".25"/>
<circle cx="354.5" cy="231.3" r=".25"/>
<circle cx="354.5" cy="232.4" r=".25"/>
<circle cx="354.6" cy="237.2" r=".25"/>
<circle cx="354.6" cy="233.5" r=".25"/>
<circle cx="354.6" cy="238.3" r=".25"/>
<circle cx="354.7" cy="234.6" r=".25"/>
<circle cx="354.8" cy="239.3" r=".25"/>
<circle cx="354.8" cy="235.6" r=".25"/>
<circle cx="355" cy="237.7" r=".25"/>
<circle cx="355.1" cy="238.8" r=".25"/>
<circle cx="355.2" cy="239.9" r=".25"/>
<circle cx="359.2" cy="223.4" r=".25"/>
<circle cx="463.4" cy="221.6" r=".25"/>
<circle cx="465.6" cy="221.6" r=".25"/>
<circle cx="489.5" cy="229.5" r=".25"/>
<circle cx="491.7" cy="229.6" r=".25"/>
<circle cx="354.8" cy="240.4" r=".25"/>
<circle cx="355" cy="241.5" r=".25"/>
<circle cx="355.3" cy="241" r=".25"/>
<circle cx="355.4" cy="242.1" r=".25"/>
<circle cx="355.5" cy="243.1" r=".25"/>
<circle cx="369.4" cy="242.4" r=".25"/>
<circle cx="370" cy="243.2" r=".25"/>
<circle cx="370.4" cy="243.7" r=".25"/>
<circle cx="372.1" cy="240.3" r=".25"/>
<circle cx="372.6" cy="243.3" r=".25"/>
<circle cx="373.2" cy="257.4" r=".25"/>
<circle cx="389.2" cy="250.2" r=".25"/>
<circle cx="389.7" cy="250.8" r=".25"/>
<circle cx="391.1" cy="252.7" r=".25"/>
<circle cx="391.5" cy="253.2" r=".25"/>
<circle cx="392" cy="253.9" r=".25"/>
<circle cx="392.4" cy="249.8" r=".25"/>
<circle cx="392.5" cy="254.5" r=".25"/>
<circle cx="492.1" cy="259" r=".25"/>
<circle cx="493" cy="254.4" r=".25"/>
<circle cx="494.3" cy="259.1" r=".25"/>
<circle cx="205.6" cy="275.3" r=".25"/>
<circle cx="208.1" cy="269.4" r=".25"/>
<circle cx="208.5" cy="268.9" r=".25"/>
<circle cx="209.6" cy="270.2" r=".25"/>
<circle cx="209.6" cy="271.2" r=".25"/>
<circle cx="209.9" cy="270.7" r=".25"/>
<circle cx="210.4" cy="271.3" r=".25"/>
<circle cx="210.5" cy="271.4" r=".25"/>
<circle cx="210.9" cy="272" r=".25"/>
<circle cx="211.4" cy="272.6" r=".25"/>
<circle cx="211.8" cy="273" r=".25"/>
<circle cx="212" cy="274.2" r=".25"/>
<circle cx="212.2" cy="273.7" r=".25"/>
<circle cx="212.8" cy="274.4" r=".25"/>
<circle cx="212.9" cy="275.4" r=".25"/>
<circle cx="213.2" cy="275" r=".25"/>
<circle cx="213.6" cy="275.5" r=".25"/>
<circle cx="213.8" cy="276.6" r=".25"/>
<circle cx="214.1" cy="276.1" r=".25"/>
<circle cx="214.5" cy="276.7" r=".25"/>
<circle cx="214.6" cy="276.8" r=".25"/>
<circle cx="215.1" cy="278.4" r=".25"/>
<circle cx="215.5" cy="277.9" r=".25"/>
<circle cx="215.5" cy="278" r=".25"/>
<circle cx="215.9" cy="278.4" r=".25"/>
<circle cx="216.1" cy="279.6" r=".25"/>
<circle cx="216.3" cy="279.1" r=".25"/>
<circle cx="216.5" cy="279.2" r=".25"/>
<circle cx="379.2" cy="265.8" r=".25"/>
<circle cx="206.9" cy="290.1" r=".25"/>
<circle cx="232.3" cy="313.4" r=".25"/>
<circle cx="255.7" cy="337.6" r=".25"/>
<circle cx="260" cy="326.2" r=".25"/>
<circle cx="260.2" cy="326.1" r=".25"/>
<circle cx="260.4" cy="326.1" r=".25"/>
<circle cx="266.3" cy="325.2" r=".25"/>
<circle cx="256.2" cy="341.8" r=".25"/>
<circle cx="256.8" cy="343.7" r=".25"/>
<circle cx="256.8" cy="344.2" r=".25"/>
<circle cx="256.9" cy="344.6" r=".25"/>
<circle cx="256.9" cy="345" r=".25"/>
</g>
<!-- layer: Symbol (ANSI) -->
<g fill="none" stroke="#000" stroke-width=".4">
<path d="M172.3 18.5v-5.8h367.5v5.8M172.3 18.5h367.5v5.8M172.3 18.5v116.1h367.5v-110.3M183.7 18.5v116.1M193.4 18.5v116.1M248.3 18.5v116.1M314.5 18.5v116.1M172.3 24.3h367.5M172.3 41.7h367.5M172.3 53.3h367.5M172.3 65h367.5M172.3 94h367.5"/>
<path d="M172.3 99.8h367.5M172.3 105.5h367.5M172.3 111.4h367.5M172.3 117.2h367.5M172.3 123h367.5M172.3 128.8h367.5M381.1 176.9l22.5 21.9M480.1 172.2l-17.1 19.3M292.9 198.2l22.3 24.5M402.1 196.7l1.5 2.1-2.2-1.4zM464.2 189.2l.8 .7-2 1.6zM241.1 212.6l26.2 23"/>
<path d="M335.9 200.4l22.2 28.6M140.8 233.9l15.2 31.8M192.7 224.7l15.6 38.2M265.7 233.6l1.6 2-2.2-1.2zM313.2 221.2l.7-.7 1.3 2.2zM356.2 227.3l.8-.6 1.1 2.3zM74.8 274.6l13.1 16.5M154.5 263.7l.9-.4 .6 2.4zM206.9 260.8l.9-.4 .5 2.5zM397.6 269.6l1.2 2.1-.8 .3zM397.6 269.6l11.3 32.5M86 289.4l.7-.6 1.2 2.3z"/>
<path d="M268.2 352.2l1.9 1.8-.9 .6zM268.2 352.2l17.6 24.8"/>
<circle cx="377.9" cy="173.7" r="4.6"/>
<circle cx="483.1" cy="168.8" r="4.6"/>
<circle cx="492.2" cy="168.8" r="4.6"/>
<circle cx="289.8" cy="194.8" r="4.6"/>
<circle cx="333.1" cy="196.8" r="4.6"/>
<circle cx="237.7" cy="209.6" r="4.6"/>
<circle cx="138.8" cy="229.8" r="4.6"/>
<circle cx="191" cy="220.4" r="4.6"/>
<circle cx="62.8" cy="271.1" r="4.6"/>
<circle cx="72" cy="271.1" r="4.6"/>
<circle cx="410.5" cy="306.4" r="4.6"/>
<circle cx="288.4" cy="380.7" r="4.6"/>
</g>
<!-- layer: Border (ANSI) -->
<g fill="none" stroke="#000" stroke-width=".7">
<path d="M139.7 8.6v4.1M279.4 6.3v6.4l-2.2-3.8h4.4l-2.2 3.8 2.2-3.8M419.1 8.6v4.1M15 107.9h4M539.8 107.9h4M12.7 215.9h6.3l-3.8-2.2v4.4l3.8-2.2-3.8 2.2M546.1 215.9h-6.3l3.8-2.2v4.4l-3.8-2.2 3.8 2.2M15 323.8h4M539.8 323.8h4M19 419.1v-406.4h520.8v406.4h-520.8h520.8M139.7 419.1v4.1M419.1 419.1v4.1"/>
<path d="M281.6 422.9l-2.2-3.8 2.2 3.8h-4.4l2.2-3.8v6.3"/>
</g>
<!-- layer: Title (ANSI) -->
<g fill="none" stroke="#000" stroke-width=".51">
<path d="M381 368.3h158.8v50.8h-158.8zM381 374.6h54.1M412.7 368.3v50.8M435.1 368.3v50.8M381 381h54.1M381 387.3h54.1M381 393.7h54.1M435.1 384h104.7M381 400h54.1M381 406.4h54.1M381 412.7h158.8M435.1 403.4h104.7"/>
<path d="M445.6 403.4v9.3M459.5 412.7v6.4M469.9 403.4v9.3M495.3 412.7v6.4M530.1 403.4v9.3"/>
</g>
<!-- layer: Symbol (ANSI) -->
<g fill="#000" stroke="#000" stroke-width=".4">
<path d="M401.4 197.4l2.2 1.4zM402.1 196.7l1.5 2.1-2.2-1.4zM464.2 189.2l-1.2 2.3zM464.2 189.2l.8 .7-2 1.6zM265.1 234.4l2.2 1.2zM265.7 233.6l1.6 2-2.2-1.2zM313.2 221.2l2 1.5zM313.2 221.2l.7-.7 1.3 2.2zM356.2 227.3l1.9 1.7zM356.2 227.3l.8-.6 1.1 2.3zM154.5 263.7l1.5 2zM154.5 263.7l.9-.4 .6 2.4z"/>
<path d="M206.9 260.8l1.4 2.1zM206.9 260.8l.9-.4 .5 2.5zM397.6 269.6l1.2 2.1zM397.6 269.6l1.2 2.1-.8 .3zM86 289.4l1.9 1.7zM86 289.4l.7-.6 1.2 2.3zM268.2 352.2l1.9 1.8zM268.2 352.2l1.9 1.8-.9 .6z"/>
</g>
<g font-size="4.2">
<text x="68.7" y="11.7">4</text>
<text x="208.4" y="11.7">3</text>
<text x="348.1" y="11.7">2</text>
<text x="487.8" y="11.7">1</text>
<text x="345.1" y="17.1">PARTS LIST</text>
<text x="173.2" y="22.9">ITEM</text>
<text x="184.6" y="23">QTY</text>
<text x="207.1" y="22.9">PART NUMBER</text>
<text x="268.3" y="23">DESCRIPTION</text>
<text x="418.4" y="22.9">WEBLINK</text>
<text x="176.8" y="28.8">1</text>
<text x="187.4" y="28.8">1</text>
<text x="194.2" y="28.8">AC 12V 1A ADAPTER</text>
<text x="249.2" y="28.8">STEP AP214</text>
<text x="315.4" y="28.8">https://www.amazon.ca/Aisilk-Universal-Muti-Voltage-Compatible-Electronic/dp/B07NM1ZM3V/ref=sr_1_1?crid=3JY2BP</text>
<text x="315.4" y="34.6">2VBO3EN&amp;keywords=12v+1+amp+power+supply&amp;qid=1585681478&amp;s=industrial&amp;sprefix=12v+1+am%2Cindustrial%</text>
<text x="315.4" y="40.4">2C154&amp;sr=1-1</text>
<text x="176.8" y="46.2">2</text>
<text x="187.4" y="46.2">1</text>
<text x="194.2" y="46.2">ArduinoMega_STEP_AP203</text>
<text x="249.2" y="46.2">STEP AP203</text>
<text x="315.4" y="46.2">https://www.amazon.ca/SunFounder-ATmega2560-16AU-Board-compatible-Arduino/dp/B00D9NA4CY/ref=sr_1_4?keyw</text>
<text x="315.4" y="52">ords=arduino+mega&amp;qid=1585681460&amp;s=industrial&amp;sr=1-4</text>
<text x="15.1" y="55.5">D</text>
<text x="176.8" y="57.8">3</text>
<text x="187.4" y="57.8">1</text>
<text x="194.2" y="57.8">Ramps 1.4</text>
<text x="215.2" y="57.8">2004 LCD</text>
<text x="249.2" y="57.8">STEP AP203</text>
<text x="315.4" y="57.8">https://www.amazon.ca/Display-Printer-Reprap-Controller-Control/dp/B07YRVSPG2/ref=sr_1_16?keywords=Ramps+1.4</text>
<text x="540.9" y="55.5">D</text>
<text x="194.2" y="63.6">PRUSA RepRap</text>
<text x="315.4" y="63.6">+2004+LCD&amp;qid=1585681365&amp;s=industrial&amp;sr=1-16</text>
<text x="176.8" y="69.3">4</text>
<text x="187.4" y="69.3">1</text>
<text x="194.2" y="69.4">RelayBoard</text>
<text x="249.2" y="69.4">STEP AP214</text>
<text x="315.4" y="69.5">https://www.amazon.ca/dp/B00E0NSORY/ref=sspa_dk_detail_2?psc=1&amp;pd_rd_i=B00E0NSORY&amp;pd_rd_w=kTNPq&amp;pf_rd</text>
<text x="315.4" y="75.2">_p=a14ddd24-c45e-4c01-803e-ab6a335c1c48&amp;pd_rd_wg=oiXhi&amp;pf_rd_r=TZ0SYV3PM050G54XNRSE&amp;pd_rd_r=4e30d67</text>
<text x="315.4" y="81">5-6182-4529-8c62-a99c33a5b9f7&amp;spLa=ZW5jcnlwdGVkUXVhbGlmaWVyPUExR1pLNEZRODRYQkUxJmVuY3J5cHRlZElkPU</text>
<text x="315.4" y="86.9">EwOTY2ODkwMzZEV1c4V1JHVE1QVSZlbmNyeXB0ZWRBZElkPUEwNDI0NDE3UVIxWkcwM1U1NDRVJndpZGdldE5hbWU9c</text>
<text x="315.4" y="92.6">3BfZGV0YWlsJmFjdGlvbj1jbGlja1JlZGlyZWN0JmRvTm90TG9nQ2xpY2s9dHJ1ZQ==</text>
<text x="176.8" y="98.4">5</text>
<text x="187.4" y="98.4">1</text>
<text x="194.2" y="98.4">FrontPanel</text>
<text x="249.2" y="98.4">3D PRINTED ABS</text>
<text x="176.8" y="104.2">6</text>
<text x="187.4" y="104.2">1</text>
<text x="194.2" y="104.3">RampPanell</text>
<text x="249.2" y="104.2">3D PRINTED ABS</text>
<text x="176.8" y="110">7</text>
<text x="187.4" y="110">1</text>
<text x="194.2" y="110">ArduinPanel</text>
<text x="249.2" y="110">3D PRINTED ABS</text>
<text x="176.8" y="115.8">8</text>
<text x="187.4" y="115.8">1</text>
<text x="194.2" y="115.9">BackCover</text>
<text x="249.2" y="115.8">3D PRINTED ABS</text>
<text x="176.8" y="121.6">9</text>
<text x="187.4" y="121.7">8</text>
<text x="194.2" y="121.7">ASTM F436 - 1/4</text>
<text x="249.2" y="121.7">Washer A</text>
<text x="175.7" y="127.4">10</text>
<text x="187.4" y="127.4">4</text>
<text x="194.2" y="127.4">Unbrako - 1/4 x 2</text>
<text x="228.3" y="127.4">1/2</text>
<text x="249.2" y="127.4">Hexagon Socket Head Cap Screw</text>
<text x="175.7" y="133.2">11</text>
<text x="187.4" y="133.2">4</text>
<text x="194.2" y="133.3">ANSI B18.2.2 - 1/4 - 20</text>
<text x="249.2" y="133.3">Hex Nuts (Inch Series) Hex Nut</text>
<text x="15.2" y="163.4">C</text>
<text x="541" y="163.4">C</text>
<text x="480.8" y="170.3">11</text>
<text x="491.1" y="170.4">9</text>
<text x="376.7" y="175.3">8</text>
<text x="288.7" y="196.4">7</text>
<text x="332" y="198.4">2</text>
<text x="236.5" y="211.1">6</text>
<text x="189.9" y="222">3</text>
<text x="137.7" y="231.3">5</text>
<text x="15.3" y="271.4">B</text>
<text x="61.7" y="272.6">9</text>
<text x="69.7" y="272.6">10</text>
<text x="541.1" y="271.4">B</text>
<text x="409.3" y="308">4</text>
<text x="447.1" y="377.4">Génération.Environnement.Solutions(G.E.S)</text>
<text x="15.2" y="379.3">A</text>
<text x="287.2" y="382.3">1</text>
<text x="541" y="379.3">A</text>
<text x="439.1" y="410.8">C</text>
<text x="470.4" y="411.4">CaseAssembly</text>
<text x="532.6" y="410.8">01</text>
<text x="452.8" y="418">1/2</text>
<text x="505.3" y="418.5">2</text>
<text x="515" y="418.5">6</text>
<text x="68.7" y="423.2">4</text>
<text x="208.4" y="423.2">3</text>
<text x="348.1" y="423.2">2</text>
<text x="487.8" y="423.2">1</text>
</g>
<g font-size="3.5">
<text x="381.5" y="374.1">emile</text>
<text x="413.3" y="373.6">3/31/2020</text>
</g>
<g font-size="2.8">
<text x="381.5" y="370.8">DRAWN</text>
<text x="381.5" y="377.3">CHECKED</text>
<text x="381.5" y="383.6">QA</text>
<text x="381.5" y="390">MFG</text>
<text x="435.6" y="386.6">TITLE</text>
<text x="381.5" y="396.3">APPROVED</text>
<text x="437.5" y="406">SIZE</text>
<text x="470.4" y="406">DWG NO</text>
<text x="532.4" y="405.9">REV</text>
<text x="435.6" y="415.4">SCALE</text>
<text x="495.8" y="418.5">SHEET</text>
<text x="510.2" y="418.5">OF</text>
</g>
</svg>
